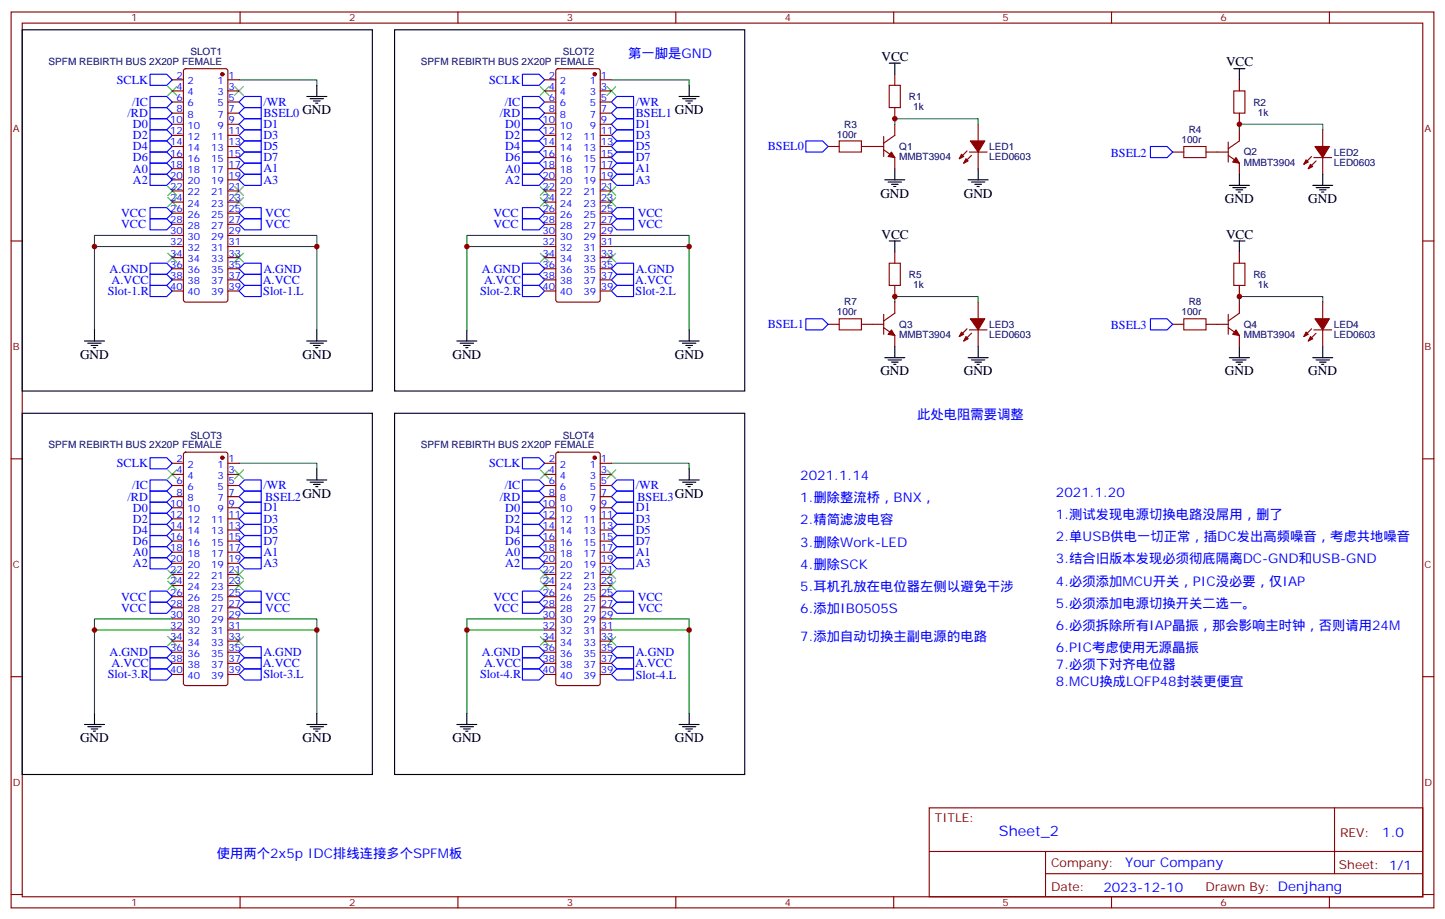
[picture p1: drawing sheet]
<svg xmlns="http://www.w3.org/2000/svg" width="459mm" height="292mm" viewBox="0 0 459 292" stroke-linecap="round" stroke-linejoin="round" font-family="sans-serif">
<g fill="none" stroke="#870000" stroke-width=".35">
<path d="M3.5 3.8h451.6v284.3h-451.6zM7.1 7.3h444.5v277.3h-444.5zM76.2 3.8v3.5M145.3 3.8v3.5M214.5 3.8v3.5M283.6 3.8v3.5M352.8 3.8v3.5M421.9 3.8v3.5M54.7 25.3h3.5M54.7 28.9h3.5M54.7 32.4h3.5M54.7 35.9h3.5"/>
<path d="M54.7 39.4h3.5M58.4 22l.5-.2h12.7l.5 .2 .2 .5v72.7l-.2 .5-.5 .2h-12.7l-.5-.2-.2-.5v-72.7zM72.3 25.3h3.5M72.3 28.9h3.5M72.3 32.4h3.5M72.3 35.9h3.5M72.3 39.4h3.5M172.9 25.3h3.5M172.9 28.9h3.5M172.9 32.4h3.5M172.9 35.9h3.5M172.9 39.4h3.5"/>
<path d="M176.6 22l.5-.2h12.7l.5 .2 .2 .5v72.7l-.2 .5-.5 .2h-12.7l-.5-.2-.2-.5v-72.7zM190.5 25.3h3.5M190.5 28.9h3.5M190.5 32.4h3.5M190.5 35.9h3.5M190.5 39.4h3.5M284 23.6v3.5M284 34.1v3.6M284 39.4v3.6l-3.5 2.4M310.4 39.4v5.3M393.3 25.3v3.6M393.3 35.9v3.5"/>
<path d="M54.7 43h3.5M54.7 46.5h3.5M54.7 50h3.5M54.7 53.6h3.5M54.7 57.1h3.5M72.3 43h3.5M72.3 46.5h3.5M72.3 50h3.5M72.3 53.6h3.5M72.3 57.1h3.5M172.9 43h3.5M172.9 46.5h3.5"/>
<path d="M172.9 50h3.5M172.9 53.6h3.5M172.9 57.1h3.5M190.5 43h3.5M190.5 46.5h3.5M190.5 50h3.5M190.5 53.6h3.5M190.5 57.1h3.5M262.8 46.5h3.5M273.4 46.5h7.1M280.5 47.6l3.5 2.4v3.6M280.5 43.3v6.4"/>
<path d="M306.9 47.9l-2.5 2.5M307.6 48.3h5.7M308.3 49.3l-2.4 2.5M310.4 48.3v5.3M372.2 48.3h3.5M382.8 48.3h7M389.8 49.3l3.5 2.5v3.5M389.8 45.1v6.3M393.3 41.2v3.5l-3.5 2.5M416.3 49.7l-2.5 2.4M417 50h5.6M417.7 51.1l-2.5 2.5"/>
<path d="M419.8 41.2v5.3M419.8 50v5.3M3.5 76.5h3.6M54.7 78.2h3.5M54.7 74.7h3.5M54.7 71.2h3.5M54.7 67.7h3.5M54.7 64.1h3.5M54.7 60.6h3.5M72.3 78.2h3.5M72.3 74.7h3.5M72.3 71.2h3.5"/>
<path d="M72.3 67.7h3.5M72.3 64.1h3.5M72.3 60.6h3.5M172.9 78.2h3.5M172.9 74.7h3.5M172.9 71.2h3.5M172.9 67.7h3.5M172.9 64.1h3.5M172.9 60.6h3.5M190.5 78.2h3.5M190.5 74.7h3.5M190.5 71.2h3.5"/>
<path d="M190.5 67.7h3.5M190.5 64.1h3.5M190.5 60.6h3.5M451.6 76.5h3.5M54.7 92.4h3.5M54.7 88.8h3.5M54.7 85.3h3.5M54.7 81.8h3.5M72.3 92.4h3.5M72.3 88.8h3.5M72.3 85.3h3.5M72.3 81.8h3.5"/>
<path d="M172.9 92.4h3.5M172.9 88.8h3.5M172.9 85.3h3.5M172.9 81.8h3.5M190.5 92.4h3.5M190.5 88.8h3.5M190.5 85.3h3.5M190.5 81.8h3.5M280.5 99.8v6.3M284 80v3.5M284 90.6v3.5M284 95.9v3.5l-3.5 2.5"/>
<path d="M310.4 95.9v5.3M389.8 99.8v6.3M393.3 80v3.5M393.3 90.6v3.5M393.3 95.9v3.5l-3.5 2.5M419.8 95.9v5.3M262.8 102.9h3.5M273.4 102.9h7.1M280.5 104l3.5 2.5v3.5M306.9 104.4l-2.5 2.4M307.6 104.7h5.7M308.3 105.8l-2.4 2.4"/>
<path d="M310.4 104.7v5.3M372.2 102.9h3.5M382.8 102.9h7M389.8 104l3.5 2.5v3.5M416.3 104.4l-2.5 2.4M417 104.7h5.6M417.7 105.8l-2.5 2.4M419.8 104.7v5.3M3.5 145.6h3.6M54.7 147h3.5M54.7 150.6h3.5M54.7 154.1h3.5"/>
<path d="M54.7 157.6h3.5M58.4 143.7l.5-.2h12.7l.5 .2 .2 .5v72.7l-.2 .5-.5 .2h-12.7l-.5-.2-.2-.5v-72.7zM72.3 147h3.5M72.3 150.6h3.5M72.3 154.1h3.5M72.3 157.6h3.5M172.9 147h3.5M172.9 150.6h3.5M172.9 154.1h3.5M172.9 157.6h3.5M176.6 143.7l.5-.2h12.7l.5 .2 .2 .5v72.7l-.2 .5-.5 .2h-12.7l-.5-.2-.2-.5v-72.7zM190.5 147h3.5"/>
<path d="M190.5 150.6h3.5M190.5 154.1h3.5M190.5 157.6h3.5M451.6 145.6h3.5M54.7 161.1h3.5M54.7 164.7h3.5M54.7 168.2h3.5M54.7 171.7h3.5M54.7 175.3h3.5M54.7 178.8h3.5M72.3 161.1h3.5M72.3 164.7h3.5"/>
<path d="M72.3 168.2h3.5M72.3 171.7h3.5M72.3 175.3h3.5M72.3 178.8h3.5M172.9 161.1h3.5M172.9 164.7h3.5M172.9 168.2h3.5M172.9 171.7h3.5M172.9 175.3h3.5M172.9 178.8h3.5M190.5 161.1h3.5M190.5 164.7h3.5"/>
<path d="M190.5 168.2h3.5M190.5 171.7h3.5M190.5 175.3h3.5M190.5 178.8h3.5M54.7 200h3.5M54.7 196.4h3.5M54.7 192.9h3.5M54.7 189.4h3.5M54.7 185.8h3.5M54.7 182.3h3.5M72.3 200h3.5M72.3 196.4h3.5"/>
<path d="M72.3 192.9h3.5M72.3 189.4h3.5M72.3 185.8h3.5M72.3 182.3h3.5M172.9 200h3.5M172.9 196.4h3.5M172.9 192.9h3.5M172.9 189.4h3.5M172.9 185.8h3.5M172.9 182.3h3.5M190.5 200h3.5M190.5 196.4h3.5"/>
<path d="M190.5 192.9h3.5M190.5 189.4h3.5M190.5 185.8h3.5M190.5 182.3h3.5M3.5 214.8h3.6M54.7 214.1h3.5M54.7 210.5h3.5M54.7 207h3.5M54.7 203.5h3.5M72.3 214.1h3.5M72.3 210.5h3.5M72.3 207h3.5"/>
<path d="M72.3 203.5h3.5M172.9 214.1h3.5M172.9 210.5h3.5M172.9 207h3.5M172.9 203.5h3.5M190.5 214.1h3.5M190.5 210.5h3.5M190.5 207h3.5M190.5 203.5h3.5M451.6 214.8h3.5M294.9 256.4h156.7v28.2h-156.7zM423.5 256.4l.1 20.9"/>
<path d="M295 270.2h156.4M331.8 277.3h119.6M331.8 270.2v14.2M3.5 283.9h3.6M76.2 284.6v3.5M145.3 284.6v3.5M214.5 284.6v3.5M283.6 284.6v3.5M352.8 284.6v3.5M421.9 284.6v3.5M451.6 283.9h3.5"/>
</g>
<g fill="none" stroke="#00f" stroke-width=".35">
<path d="M47.6 37.7h5.3l1.8 1.7-1.8 1.8h-5.3zM47.6 34.1h5.3l1.8 1.8-1.8 1.8h-5.3zM47.6 30.6h5.3l1.8 1.8-1.8 1.7h-5.3zM47.6 23.6h5.3l1.8 1.7-1.8 1.8h-5.3zM77.6 37.7h5.3v3.5h-5.3l-1.8-1.8zM77.6 30.6h5.3v3.5h-5.3l-1.8-1.7zM77.6 34.1h5.3v3.6h-5.3l-1.8-1.8zM165.8 30.6h5.3l1.8 1.8-1.8 1.7h-5.3zM165.8 34.1h5.3l1.8 1.8-1.8 1.8h-5.3zM165.8 37.7h5.3l1.8 1.7-1.8 1.8h-5.3zM165.8 23.6h5.3l1.8 1.7-1.8 1.8h-5.3zM195.8 30.6h5.3v3.5h-5.3l-1.8-1.7z"/>
<path d="M195.8 37.7h5.3v3.5h-5.3l-1.8-1.8zM195.8 34.1h5.3v3.6h-5.3l-1.8-1.8zM47.6 55.3h5.3l1.8 1.8-1.8 1.7h-5.3zM47.6 51.8h5.3l1.8 1.8-1.8 1.7h-5.3zM47.6 48.3h5.3l1.8 1.7-1.8 1.8h-5.3zM47.6 44.7h5.3l1.8 1.8-1.8 1.8h-5.3zM47.6 41.2h5.3l1.8 1.8-1.8 1.7h-5.3zM77.6 55.3h5.3v3.5h-5.3l-1.8-1.7zM77.6 51.8h5.3v3.5h-5.3l-1.8-1.7zM77.6 48.3h5.3v3.5h-5.3l-1.8-1.8zM77.6 44.7h5.3v3.6h-5.3l-1.8-1.8zM77.6 41.2h5.3v3.5h-5.3l-1.8-1.7z"/>
<path d="M165.8 41.2h5.3l1.8 1.8-1.8 1.7h-5.3zM165.8 44.7h5.3l1.8 1.8-1.8 1.8h-5.3zM165.8 48.3h5.3l1.8 1.7-1.8 1.8h-5.3zM165.8 51.8h5.3l1.8 1.8-1.8 1.7h-5.3zM165.8 55.3h5.3l1.8 1.8-1.8 1.7h-5.3zM195.8 41.2h5.3v3.5h-5.3l-1.8-1.7zM195.8 44.7h5.3v3.6h-5.3l-1.8-1.8zM195.8 48.3h5.3v3.5h-5.3l-1.8-1.8zM195.8 51.8h5.3v3.5h-5.3l-1.8-1.7zM195.8 55.3h5.3v3.5h-5.3l-1.8-1.7zM255.8 44.7h5.3l1.7 1.8-1.7 1.8h-5.3zM365.1 46.5h5.3l1.8 1.8-1.8 1.7h-5.3z"/>
<path d="M47.6 69.4h5.3l1.8 1.8-1.8 1.8h-5.3zM47.6 65.9h5.3l1.8 1.8-1.8 1.7h-5.3zM77.6 69.4h5.3v3.6h-5.3l-1.8-1.8zM77.6 65.9h5.3v3.5h-5.3l-1.8-1.7zM165.8 65.9h5.3l1.8 1.8-1.8 1.7h-5.3zM165.8 69.4h5.3l1.8 1.8-1.8 1.8h-5.3zM195.8 65.9h5.3v3.5h-5.3l-1.8-1.7zM195.8 69.4h5.3v3.6h-5.3l-1.8-1.8zM47.6 90.6h5.3l1.8 1.8-1.8 1.7h-5.3zM47.6 87.1h5.3l1.8 1.7-1.8 1.8h-5.3zM47.6 83.5h5.3l1.8 1.8-1.8 1.8h-5.3zM75.8 92.4l1.8-1.8h5.3v3.5h-5.3z"/>
<path d="M75.8 88.8l1.8-1.7h5.3v3.5h-5.3zM77.6 83.5h5.3v3.6h-5.3l-1.8-1.8zM165.8 90.6h5.3l1.8 1.8-1.8 1.7h-5.3zM165.8 87.1h5.3l1.8 1.7-1.8 1.8h-5.3zM165.8 83.5h5.3l1.8 1.8-1.8 1.8h-5.3zM194 92.4l1.8-1.8h5.3v3.5h-5.3zM194 88.8l1.8-1.7h5.3v3.5h-5.3zM195.8 83.5h5.3v3.6h-5.3l-1.8-1.8zM255.8 101.2h5.3l1.7 1.7-1.7 1.8h-5.3zM365.1 101.2h5.3l1.8 1.7-1.8 1.8h-5.3zM47.6 152.3h5.3l1.8 1.8-1.8 1.8h-5.3zM47.6 155.9h5.3l1.8 1.7-1.8 1.8h-5.3z"/>
<path d="M47.6 159.4h5.3l1.8 1.7-1.8 1.8h-5.3zM47.6 145.3h5.3l1.8 1.7-1.8 1.8h-5.3zM75.8 157.6l1.8-1.7h5.3v3.5h-5.3zM77.6 152.3h5.3v3.6h-5.3l-1.8-1.8zM77.6 159.4h5.3v3.5h-5.3l-1.8-1.8zM165.8 159.4h5.3l1.8 1.7-1.8 1.8h-5.3zM165.8 155.9h5.3l1.8 1.7-1.8 1.8h-5.3zM165.8 152.3h5.3l1.8 1.8-1.8 1.8h-5.3zM165.8 145.3h5.3l1.8 1.7-1.8 1.8h-5.3zM194 157.6l1.8-1.7h5.3v3.5h-5.3zM195.8 159.4h5.3v3.5h-5.3l-1.8-1.8zM195.8 152.3h5.3v3.6h-5.3l-1.8-1.8z"/>
<path d="M47.6 162.9h5.3l1.8 1.8-1.8 1.7h-5.3zM47.6 166.4h5.3l1.8 1.8-1.8 1.8h-5.3zM47.6 170h5.3l1.8 1.7-1.8 1.8h-5.3zM47.6 173.5h5.3l1.8 1.8-1.8 1.7h-5.3zM47.6 177h5.3l1.8 1.8-1.8 1.8h-5.3zM77.6 162.9h5.3v3.5h-5.3l-1.8-1.7zM77.6 166.4h5.3v3.6h-5.3l-1.8-1.8zM77.6 170h5.3v3.5h-5.3l-1.8-1.8zM77.6 173.5h5.3v3.5h-5.3l-1.8-1.7zM77.6 177h5.3v3.6h-5.3l-1.8-1.8zM165.8 177h5.3l1.8 1.8-1.8 1.8h-5.3zM165.8 173.5h5.3l1.8 1.8-1.8 1.7h-5.3z"/>
<path d="M165.8 170h5.3l1.8 1.7-1.8 1.8h-5.3zM165.8 166.4h5.3l1.8 1.8-1.8 1.8h-5.3zM165.8 162.9h5.3l1.8 1.8-1.8 1.7h-5.3zM194 168.2l1.8-1.8h5.3v3.6h-5.3zM195.8 177h5.3v3.6h-5.3l-1.8-1.8zM195.8 173.5h5.3v3.5h-5.3l-1.8-1.7zM195.8 170h5.3v3.5h-5.3l-1.8-1.8zM195.8 162.9h5.3v3.5h-5.3l-1.8-1.7zM47.6 187.6h5.3l1.8 1.8-1.8 1.7h-5.3zM47.6 191.1h5.3l1.8 1.8-1.8 1.8h-5.3zM77.6 187.6h5.3v3.5h-5.3l-1.8-1.7zM77.6 191.1h5.3v3.6h-5.3l-1.8-1.8z"/>
<path d="M165.8 191.1h5.3l1.8 1.8-1.8 1.8h-5.3zM165.8 187.6h5.3l1.8 1.8-1.8 1.7h-5.3zM195.8 191.1h5.3v3.6h-5.3l-1.8-1.8zM195.8 187.6h5.3v3.5h-5.3l-1.8-1.7zM47.6 208.8h5.3l1.8 1.7-1.8 1.8h-5.3zM47.6 212.3h5.3l1.8 1.8-1.8 1.7h-5.3zM47.6 205.2h5.3l1.8 1.8-1.8 1.8h-5.3zM75.8 210.5l1.8-1.7h5.3v3.5h-5.3zM77.6 212.3h5.3v3.5h-5.3l-1.8-1.7zM77.6 205.2h5.3v3.6h-5.3l-1.8-1.8zM165.8 208.8h5.3l1.8 1.7-1.8 1.8h-5.3zM165.8 212.3h5.3l1.8 1.8-1.8 1.7h-5.3z"/>
<path d="M165.8 205.2h5.3l1.8 1.8-1.8 1.8h-5.3zM194 210.5l1.8-1.7h5.3v3.5h-5.3zM194 214.1l1.8-1.8h5.3v3.5h-5.3zM195.8 205.2h5.3v3.6h-5.3l-1.8-1.8z"/>
</g>
<g fill="none" stroke="#3c3" stroke-width=".35">
<path d="M53.3 27.4l2.8 2.9M56.1 27.4l-2.8 2.9M74.4 27.4l2.9 2.9M77.3 27.4l-2.9 2.9M171.4 27.4l2.9 2.9M174.3 27.4l-2.9 2.9M192.6 27.4l2.8 2.9M195.4 27.4l-2.8 2.9M53.3 59.2l2.8 2.8M56.1 59.2l-2.8 2.8M74.4 59.2l2.9 2.8M77.3 59.2l-2.9 2.8"/>
<path d="M171.4 59.2l2.9 2.8M174.3 59.2l-2.9 2.8M192.6 59.2l2.8 2.8M195.4 59.2l-2.8 2.8M53.3 62.7l2.8 2.8M56.1 62.7l-2.8 2.8M74.4 62.7l2.9 2.8M77.3 62.7l-2.9 2.8M171.4 62.7l2.9 2.8M174.3 62.7l-2.9 2.8M192.6 62.7l2.8 2.8M195.4 62.7l-2.8 2.8"/>
<path d="M53.3 80.4l2.8 2.8M56.1 80.4l-2.8 2.8M74.4 80.4l2.9 2.8M77.3 80.4l-2.9 2.8M171.4 80.4l2.9 2.8M174.3 80.4l-2.9 2.8M192.6 80.4l2.8 2.8M195.4 80.4l-2.8 2.8M53.3 149.2l2.8 2.8M56.1 149.2l-2.8 2.8M74.4 149.2l2.9 2.8M77.3 149.2l-2.9 2.8"/>
<path d="M171.4 149.2l2.9 2.8M174.3 149.2l-2.9 2.8M192.6 149.2l2.8 2.8M195.4 149.2l-2.8 2.8M53.3 180.9l2.8 2.8M53.3 184.4l2.8 2.9M56.1 180.9l-2.8 2.8M56.1 184.4l-2.8 2.9M74.4 180.9l2.9 2.8M74.4 184.4l2.9 2.9M77.3 180.9l-2.9 2.8M77.3 184.4l-2.9 2.9"/>
<path d="M171.4 184.4l2.9 2.9M171.4 180.9l2.9 2.8M174.3 184.4l-2.9 2.9M174.3 180.9l-2.9 2.8M192.6 184.4l2.8 2.9M192.6 180.9l2.8 2.8M195.4 184.4l-2.8 2.9M195.4 180.9l-2.8 2.8M53.3 202.1l2.8 2.8M56.1 202.1l-2.8 2.8M74.4 202.1l2.9 2.8M77.3 202.1l-2.9 2.8"/>
<path d="M171.4 202.1l2.9 2.8M174.3 202.1l-2.9 2.8M192.6 202.1l2.8 2.8M195.4 202.1l-2.8 2.8"/>
</g>
<g fill="none" stroke="#000" stroke-width=".35">
<path d="M7.1 9.5h111.1v114.6h-111.1zM125.2 9.5h111.2v114.6h-111.2zM97.4 30.6h6.3M98.4 31.3h4.3M99.5 32h2.1M100.2 32.7h.7M100.5 27.1v3.5M215.5 30.6h6.4M216.6 31.3h4.2M217.7 32h2.1M218.4 32.7h.7M218.7 27.1v3.5"/>
<path d="M282.2 20h3.6M284 20v3.6M391.6 21.8h3.5M393.3 21.8v3.5M280.8 57.1h6.4M281.9 57.8h4.2M282.9 58.5h2.1M283.6 59.2h.7M284 53.6v3.5M307.3 57.1h6.3M308.3 57.8h4.3M309.4 58.5h2.1"/>
<path d="M310.1 59.2h.7M310.4 53.6v3.5M390.2 58.8h6.3M391.2 59.5h4.3M393.3 55.3v3.5M416.6 58.8h6.4M417.7 59.5h4.2M419.8 55.3v3.5M282.2 76.5h3.6M284 76.5v3.5M391.6 76.5h3.5M392.3 60.3h2.1"/>
<path d="M393 61h.7M393.3 76.5v3.5M418.7 60.3h2.2M419.5 61h.7M26.8 108.2h6.4M27.9 108.9h4.2M28.9 109.6h2.1M29.6 110.3h.7M30 104.7v3.5M97.4 108.2h6.3M98.4 108.9h4.3M99.5 109.6h2.1"/>
<path d="M100.2 110.3h.7M100.5 104.7v3.5M145 108.2h6.3M146 108.9h4.3M147.1 109.6h2.1M147.8 110.3h.7M148.2 104.7v3.5M215.5 108.2h6.4M216.6 108.9h4.2M217.7 109.6h2.1M218.4 110.3h.7M218.7 104.7v3.5"/>
<path d="M280.8 113.5h6.4M281.9 114.2h4.2M282.9 114.9h2.1M283.6 115.6h.7M284 110v3.5M307.3 113.5h6.3M308.3 114.2h4.3M309.4 114.9h2.1M310.1 115.6h.7M310.4 110v3.5M390.2 113.5h6.3M391.2 114.2h4.3"/>
<path d="M392.3 114.9h2.1M393 115.6h.7M393.3 110v3.5M416.6 113.5h6.4M417.7 114.2h4.2M418.7 114.9h2.2M419.5 115.6h.7M419.8 110v3.5M7.1 131.2h111.1v114.6h-111.1zM125.2 131.2h111.2v114.6h-111.2zM97.4 152.3h6.3M98.4 153h4.3"/>
<path d="M99.5 153.7h2.1M100.2 154.4h.7M100.5 148.8v3.5M215.5 152.3h6.4M216.6 153h4.2M217.7 153.7h2.1M218.4 154.4h.7M218.7 148.8v3.5M26.8 229.9h6.4M27.9 230.6h4.2M28.9 231.4h2.1M29.6 232.1h.7"/>
<path d="M30 226.4v3.5M97.4 229.9h6.3M98.4 230.6h4.3M99.5 231.4h2.1M100.2 232.1h.7M100.5 226.4v3.5M145 229.9h6.3M146 230.6h4.3M147.1 231.4h2.1M147.8 232.1h.7M148.2 226.4v3.5M215.5 229.9h6.4"/>
<path d="M216.6 230.6h4.2M217.7 231.4h2.1M218.4 232.1h.7M218.7 226.4v3.5"/>
</g>
<g fill="none" stroke="#008700" stroke-width=".35">
<path d="M75.8 25.3h24.7v1.8M194 25.3h24.7v1.8M284 39.4v-1.7h26.4v1.7M393.3 41.2v-1.8h26.5v1.8M30 78.2h24.7M54.7 74.7h-24.7v30M75.8 74.7h24.7v30M75.8 78.2h24.7M148.2 78.2h24.7M172.9 74.7h-24.7v30M194 78.2h24.7M194 74.7h24.7v30"/>
<path d="M284 95.9v-1.8h26.4v1.8M393.3 95.9v-1.8h26.5v1.8M75.8 147h24.7v1.8M194 147h24.7v1.8M30 200h24.7M54.7 196.4h-24.7v30M75.8 200h24.7M75.8 196.4h24.7v30M148.2 200h24.7M172.9 196.4h-24.7v30M194 196.4h24.7v30M194 200h24.7"/>
</g>
<g fill="#870000" stroke="#870000" stroke-width=".35">
<path d="M392.3 104.7l1 1.8-2.1-.4z"/>
<path d="M417.3 101.2h4.6l-2.1 3.5z"/>
<path d="M414.5 105.4l.7 .7-1.4 .7z"/>
<path d="M415.9 106.8l.7 .7-1.4 .7z"/>
<path d="M417.3 46.5h4.6l-2.1 3.5z"/>
<path d="M414.5 50.7l.7 .7-1.4 .7z"/>
<path d="M415.9 52.1l.7 .7-1.4 .8z"/>
<path d="M392.3 50l1 1.8-2.1-.4z"/>
<path d="M308 101.2h4.6l-2.2 3.5z"/>
<path d="M305.2 105.4l.7 .7-1.5 .7z"/>
<path d="M306.6 106.8l.7 .7-1.4 .7z"/>
<path d="M282.9 104.7l1.1 1.8-2.1-.4z"/>
<path d="M282.9 48.3l1.1 1.7-2.1-.3z"/>
<path d="M308 44.7h4.6l-2.2 3.6z"/>
<path d="M305.2 49l.7 .7-1.5 .7z"/>
<path d="M306.6 50.4l.7 .7-1.4 .7z"/>
<circle cx="70.6" cy="23.6" r=".53"/>
<circle cx="188.7" cy="23.6" r=".53"/>
<circle cx="70.6" cy="145.3" r=".53"/>
<circle cx="188.7" cy="145.3" r=".53"/>
</g>
<path d="M282.2 27.1h3.6v7h-3.6zM391.6 28.9h3.5v7h-3.5zM266.3 44.7h7.1v3.6h-7.1zM375.7 46.5h7.1v3.5h-7.1zM282.2 83.5h3.6v7.1h-3.6zM391.6 83.5h3.5v7.1h-3.5zM266.3 101.2h7.1v3.5h-7.1zM375.7 101.2h7.1v3.5h-7.1z" fill="none" stroke="#a10000" stroke-width=".35"/>
<g fill="#c00">
<circle cx="148.2" cy="78.2" r=".88"/>
<circle cx="218.7" cy="78.2" r=".88"/>
<circle cx="100.5" cy="78.2" r=".88"/>
<circle cx="30" cy="78.2" r=".88"/>
<circle cx="30" cy="200" r=".88"/>
<circle cx="100.5" cy="200" r=".88"/>
<circle cx="218.7" cy="200" r=".88"/>
<circle cx="148.2" cy="200" r=".88"/>
<circle cx="393.3" cy="94.1" r=".88"/>
<circle cx="393.3" cy="39.4" r=".88"/>
<circle cx="284" cy="94.1" r=".88"/>
<circle cx="284" cy="37.7" r=".88"/>
</g>
<text font-size="4.6" fill="#00f" x="317" y="265.4">Sheet_2</text>
<g font-size="4.2" fill="#00f">
<text x="199.3" y="18.3">第一脚是GND</text>
<text x="291" y="132.9">此处电阻需要调整</text>
<text x="254" y="152.3">2021.1.14</text>
<text x="254" y="159.4">1.删除整流桥，BNX，</text>
<text x="335.1" y="157.6">2021.1.20</text>
<text x="254" y="166.4">2.精简滤波电容</text>
<text x="335.1" y="164.7">1.测试发现电源切换电路没屌用，删了</text>
<text x="254" y="173.5">3.删除Work-LED</text>
<text x="335.1" y="171.7">2.单USB供电一切正常，插DC发出高频噪音，考虑共地噪音</text>
<text x="335.1" y="178.8">3.结合旧版本发现必须彻底隔离DC-GND和USB-GND</text>
<text x="254" y="180.6">4.删除SCK</text>
<text x="335.1" y="185.8">4.必须添加MCU开关，PIC没必要，仅IAP</text>
<text x="254" y="187.6">5.耳机孔放在电位器左侧以避免干涉</text>
<text x="254" y="194.7">6.添加IB0505S</text>
<text x="335.1" y="192.9">5.必须添加电源切换开关二选一。</text>
<text x="254" y="203.5">7.添加自动切换主副电源的电路</text>
<text x="335.1" y="200">6.必须拆除所有IAP晶振，那会影响主时钟，否则请用24M</text>
<text x="335.1" y="207">6.PIC考虑使用无源晶振</text>
<text x="335.1" y="212.3">7.必须下对齐电位器</text>
<text x="335.1" y="217.6">8.MCU换成LQFP48封装更便宜</text>
<text x="438.7" y="265.7">1.0</text>
<text x="68.8" y="272.3">使用两个2x5p IDC排线连接多个SPFM板</text>
<text x="357.1" y="275.2">Your Company</text>
<text x="350.2" y="283">2023-12-10</text>
</g>
<g font-size="4.2">
<text x="279.8" y="19.3">VCC</text>
<text x="389.1" y="21.1">VCC</text>
<text x="279.4" y="62.7">GND</text>
<text x="305.9" y="62.7">GND</text>
<text x="388.8" y="64.5">GND</text>
<text x="415.2" y="64.5">GND</text>
<text x="279.8" y="75.8">VCC</text>
<text x="389.1" y="75.8">VCC</text>
<text x="25.4" y="113.9">GND</text>
<text x="96" y="113.9">GND</text>
<text x="143.6" y="113.9">GND</text>
<text x="214.2" y="113.9">GND</text>
<text x="279.4" y="119.2">GND</text>
<text x="305.9" y="119.2">GND</text>
<text x="388.8" y="119.2">GND</text>
<text x="415.2" y="119.2">GND</text>
<text x="25.4" y="235.6">GND</text>
<text x="96" y="235.6">GND</text>
<text x="143.6" y="235.6">GND</text>
<text x="214.2" y="235.6">GND</text>
</g>
<g font-size="3.9" fill="#00f">
<text x="37.1" y="26.6">SCLK</text>
<text x="155.2" y="26.6">SCLK</text>
<text x="42" y="33.6">/IC</text>
<text x="83.6" y="33.6">/WR</text>
<text x="160.2" y="33.6">/IC</text>
<text x="201.8" y="33.6">/WR</text>
<text x="40.5" y="37.2">/RD</text>
<text x="42.2" y="40.7">D0</text>
<text x="83.6" y="40.6">D1</text>
<text x="83.6" y="37.2">BSEL0 GND</text>
<text x="158.7" y="37.2">/RD</text>
<text x="160.4" y="40.7">D0</text>
<text x="201.8" y="40.6">D1</text>
<text x="201.8" y="37.2">BSEL1 GND</text>
<text x="42.2" y="47.7">D4</text>
<text x="42.2" y="44.1">D2</text>
<text x="83.6" y="47.7">D5</text>
<text x="83.6" y="44.1">D3</text>
<text x="160.4" y="44.1">D2</text>
<text x="160.4" y="47.7">D4</text>
<text x="201.8" y="44.1">D3</text>
<text x="201.8" y="47.7">D5</text>
<text x="243.7" y="47.7">BSEL0</text>
<text x="42.2" y="51.2">D6</text>
<text x="83.6" y="51.2">D7</text>
<text x="160.4" y="51.2">D6</text>
<text x="201.8" y="51.2">D7</text>
<text x="352.5" y="49.8">BSEL2</text>
<text x="42.2" y="58.2">A2</text>
<text x="42.2" y="54.8">A0</text>
<text x="83.6" y="58.2">A3</text>
<text x="83.6" y="54.7">A1</text>
<text x="160.4" y="54.8">A0</text>
<text x="160.4" y="58.2">A2</text>
<text x="201.8" y="54.7">A1</text>
<text x="201.8" y="58.2">A3</text>
<text x="38.4" y="68.9">VCC</text>
<text x="84.2" y="68.9">VCC</text>
<text x="156.6" y="68.9">VCC</text>
<text x="202.4" y="68.9">VCC</text>
<text x="38.4" y="72.5">VCC</text>
<text x="84.2" y="72.5">VCC</text>
<text x="156.6" y="72.5">VCC</text>
<text x="202.4" y="72.5">VCC</text>
<text x="34.8" y="86.6">A.GND</text>
<text x="83.6" y="86.6">A.GND</text>
<text x="153" y="86.6">A.GND</text>
<text x="201.8" y="86.6">A.GND</text>
<text x="34.2" y="93.7">Slot-1.R</text>
<text x="35.4" y="90.1">A.VCC</text>
<text x="83.4" y="90.1">A.VCC</text>
<text x="83.6" y="93.7">Slot-1.L</text>
<text x="152.4" y="93.7">Slot-2.R</text>
<text x="153.6" y="90.1">A.VCC</text>
<text x="201.6" y="90.1">A.VCC</text>
<text x="201.7" y="93.7">Slot-2.L</text>
<text x="243.7" y="104.2">BSEL1</text>
<text x="352.5" y="104.5">BSEL3</text>
<text x="37.1" y="148.3">SCLK</text>
<text x="155.2" y="148.3">SCLK</text>
<text x="42" y="155.3">/IC</text>
<text x="83.6" y="155.3">/WR</text>
<text x="160.2" y="155.3">/IC</text>
<text x="201.8" y="155.3">/WR</text>
<text x="40.5" y="158.9">/RD</text>
<text x="84.1" y="158.9">BSEL2GND</text>
<text x="158.7" y="158.9">/RD</text>
<text x="202.3" y="158.9">BSEL3GND</text>
<text x="42.2" y="162.4">D0</text>
<text x="42.2" y="165.8">D2</text>
<text x="83.6" y="162.3">D1</text>
<text x="83.6" y="165.8">D3</text>
<text x="160.4" y="165.8">D2</text>
<text x="160.4" y="162.4">D0</text>
<text x="201.8" y="165.8">D3</text>
<text x="201.8" y="162.3">D1</text>
<text x="42.2" y="169.4">D4</text>
<text x="42.2" y="172.9">D6</text>
<text x="83.6" y="169.4">D5</text>
<text x="83.6" y="172.9">D7</text>
<text x="160.4" y="172.9">D6</text>
<text x="160.4" y="169.4">D4</text>
<text x="201.8" y="172.9">D7</text>
<text x="201.8" y="169.4">D5</text>
<text x="42.2" y="176.5">A0</text>
<text x="42.2" y="180">A2</text>
<text x="83.6" y="176.4">A1</text>
<text x="83.6" y="180">A3</text>
<text x="160.4" y="180">A2</text>
<text x="160.4" y="176.5">A0</text>
<text x="201.8" y="180">A3</text>
<text x="201.8" y="176.4">A1</text>
<text x="38.4" y="190.6">VCC</text>
<text x="84.2" y="190.6">VCC</text>
<text x="156.6" y="190.6">VCC</text>
<text x="202.4" y="190.6">VCC</text>
<text x="38.4" y="194.2">VCC</text>
<text x="84.2" y="194.2">VCC</text>
<text x="156.6" y="194.2">VCC</text>
<text x="202.4" y="194.2">VCC</text>
<text x="34.8" y="208.3">A.GND</text>
<text x="83.6" y="208.3">A.GND</text>
<text x="153" y="208.3">A.GND</text>
<text x="201.8" y="208.3">A.GND</text>
<text x="34.2" y="215.3">Slot-3.R</text>
<text x="35.4" y="211.8">A.VCC</text>
<text x="83.4" y="211.8">A.VCC</text>
<text x="83.6" y="215.3">Slot-3.L</text>
<text x="152.4" y="215.3">Slot-4.R</text>
<text x="153.6" y="211.8">A.VCC</text>
<text x="201.6" y="211.8">A.VCC</text>
<text x="201.8" y="215.4">Slot-4.L</text>
</g>
<g font-size="3.9" fill="#800">
<text x="296.7" y="261">TITLE:</text>
<text x="425.3" y="265.7">REV:</text>
<text x="333.6" y="275.2">Company:</text>
<text x="425" y="275.8">Sheet: 1/1</text>
<text x="333.6" y="282.9">Date:</text>
<text x="382.6" y="282.9">Drawn By: Denjhang</text>
</g>
<g font-size="3.2" fill="#800">
<text x="41.6" y="6.8">1</text>
<text x="110.8" y="6.8">2</text>
<text x="179.9" y="6.8">3</text>
<text x="249.1" y="6.8">4</text>
<text x="318.2" y="6.8">5</text>
<text x="387.3" y="6.8">6</text>
<text x="4.1" y="41.9">A</text>
<text x="452.1" y="41.9">A</text>
<text x="4.1" y="111.1">B</text>
<text x="452.1" y="111.1">B</text>
<text x="4.1" y="180.2">C</text>
<text x="452.1" y="180.2">C</text>
<text x="4.1" y="249.3">D</text>
<text x="452.1" y="249.3">D</text>
<text x="41.6" y="287.6">1</text>
<text x="110.8" y="287.6">2</text>
<text x="179.9" y="287.6">3</text>
<text x="249.1" y="287.6">4</text>
<text x="318.2" y="287.6">5</text>
<text x="387.3" y="287.6">6</text>
</g>
<g font-size="3.2" fill="#000080">
<text x="60.4" y="17.5">SLOT1</text>
<text x="178.6" y="17.5">SLOT2</text>
<text x="15.4" y="20.5">SPFM REBIRTH BUS 2X20P FEMALE</text>
<text x="133.6" y="20.5">SPFM REBIRTH BUS 2X20P FEMALE</text>
<text x="288.4" y="31.8">R1</text>
<text x="289.9" y="34.9">1k</text>
<text x="397.8" y="33.5">R2</text>
<text x="267.9" y="40.5">R3</text>
<text x="399.2" y="36.7">1k</text>
<text x="265.6" y="43.7">100r</text>
<text x="285.4" y="47.6">Q1</text>
<text x="314" y="47.6">LED1</text>
<text x="375" y="45.4">100r</text>
<text x="377.3" y="42.3">R4</text>
<text x="285.4" y="50.9">MMBT3904</text>
<text x="314" y="50.8">LED0603</text>
<text x="394.8" y="52.7">MMBT3904</text>
<text x="394.8" y="49.4">Q2</text>
<text x="423.3" y="52.6">LED0603</text>
<text x="423.3" y="49.4">LED2</text>
<text x="288.4" y="88.2">R5</text>
<text x="397.8" y="88.2">R6</text>
<text x="289.9" y="91.4">1k</text>
<text x="399.2" y="91.4">1k</text>
<text x="265.6" y="100.1">100r</text>
<text x="267.9" y="96.9">R7</text>
<text x="375" y="100.1">100r</text>
<text x="377.3" y="96.9">R8</text>
<text x="285.4" y="107.4">MMBT3904</text>
<text x="285.4" y="104">Q3</text>
<text x="314" y="107.3">LED0603</text>
<text x="314" y="104.1">LED3</text>
<text x="394.8" y="107.4">MMBT3904</text>
<text x="394.8" y="104">Q4</text>
<text x="423.3" y="107.3">LED0603</text>
<text x="423.3" y="104.1">LED4</text>
<text x="15.4" y="142.2">SPFM REBIRTH BUS 2X20P FEMALE</text>
<text x="60.4" y="139.2">SLOT3</text>
<text x="133.6" y="142.2">SPFM REBIRTH BUS 2X20P FEMALE</text>
<text x="178.6" y="139.2">SLOT4</text>
</g>
<g font-size="3.2" fill="#00f">
<text x="56" y="28.5">4</text>
<text x="56" y="25">2</text>
<text x="59.5" y="26.7">2</text>
<text x="69" y="26.7">1</text>
<text x="72.5" y="25">1</text>
<text x="72.5" y="28.5">3</text>
<text x="174.2" y="28.5">4</text>
<text x="174.2" y="25">2</text>
<text x="177.7" y="26.7">2</text>
<text x="187.2" y="26.7">1</text>
<text x="190.7" y="25">1</text>
<text x="190.7" y="28.5">3</text>
<text x="56" y="35.6">8</text>
<text x="56" y="32">6</text>
<text x="59.5" y="33.8">6</text>
<text x="59.5" y="30.3">4</text>
<text x="69" y="30.3">3</text>
<text x="69" y="33.8">5</text>
<text x="72.5" y="32">5</text>
<text x="72.5" y="35.6">7</text>
<text x="174.2" y="35.6">8</text>
<text x="174.2" y="32">6</text>
<text x="177.7" y="33.8">6</text>
<text x="177.7" y="30.3">4</text>
<text x="187.2" y="30.3">3</text>
<text x="187.2" y="33.8">5</text>
<text x="190.7" y="32">5</text>
<text x="190.7" y="35.6">7</text>
<text x="54" y="39.1">10</text>
<text x="59.5" y="40.9">10</text>
<text x="59.5" y="37.3">8</text>
<text x="69" y="37.3">7</text>
<text x="69" y="40.9">9</text>
<text x="72.5" y="39.1">9</text>
<text x="172.2" y="39.1">10</text>
<text x="177.7" y="40.9">10</text>
<text x="177.7" y="37.3">8</text>
<text x="187.2" y="37.3">7</text>
<text x="187.2" y="40.9">9</text>
<text x="190.7" y="39.1">9</text>
<text x="54" y="46.1">14</text>
<text x="54" y="42.6">12</text>
<text x="59.5" y="47.9">14</text>
<text x="59.5" y="44.4">12</text>
<text x="67" y="44.4">11</text>
<text x="67" y="47.9">13</text>
<text x="72.5" y="42.6">11</text>
<text x="72.5" y="46.1">13</text>
<text x="172.2" y="46.1">14</text>
<text x="172.2" y="42.6">12</text>
<text x="177.7" y="47.9">14</text>
<text x="177.7" y="44.4">12</text>
<text x="185.2" y="44.4">11</text>
<text x="185.2" y="47.9">13</text>
<text x="190.7" y="42.6">11</text>
<text x="190.7" y="46.1">13</text>
<text x="54" y="53.2">18</text>
<text x="54" y="49.7">16</text>
<text x="59.5" y="51.4">16</text>
<text x="67" y="51.4">15</text>
<text x="72.5" y="49.7">15</text>
<text x="72.5" y="53.2">17</text>
<text x="172.2" y="53.2">18</text>
<text x="172.2" y="49.7">16</text>
<text x="177.7" y="51.4">16</text>
<text x="185.2" y="51.4">15</text>
<text x="190.7" y="49.7">15</text>
<text x="190.7" y="53.2">17</text>
<text x="54" y="56.7">20</text>
<text x="59.5" y="58.5">20</text>
<text x="59.5" y="55">18</text>
<text x="67" y="55">17</text>
<text x="67" y="58.5">19</text>
<text x="72.5" y="56.7">19</text>
<text x="172.2" y="56.7">20</text>
<text x="177.7" y="58.5">20</text>
<text x="177.7" y="55">18</text>
<text x="185.2" y="55">17</text>
<text x="185.2" y="58.5">19</text>
<text x="190.7" y="56.7">19</text>
<text x="54" y="63.8">24</text>
<text x="54" y="60.3">22</text>
<text x="59.5" y="65.5">24</text>
<text x="59.5" y="62">22</text>
<text x="67" y="62">21</text>
<text x="67" y="65.5">23</text>
<text x="72.5" y="60.3">21</text>
<text x="72.5" y="63.8">23</text>
<text x="172.2" y="63.8">24</text>
<text x="172.2" y="60.3">22</text>
<text x="177.7" y="65.5">24</text>
<text x="177.7" y="62">22</text>
<text x="185.2" y="62">21</text>
<text x="185.2" y="65.5">23</text>
<text x="190.7" y="60.3">21</text>
<text x="190.7" y="63.8">23</text>
<text x="54" y="70.8">28</text>
<text x="54" y="67.3">26</text>
<text x="59.5" y="69.1">26</text>
<text x="67" y="69.1">25</text>
<text x="72.5" y="67.3">25</text>
<text x="72.5" y="70.8">27</text>
<text x="172.2" y="70.8">28</text>
<text x="172.2" y="67.3">26</text>
<text x="177.7" y="69.1">26</text>
<text x="185.2" y="69.1">25</text>
<text x="190.7" y="67.3">25</text>
<text x="190.7" y="70.8">27</text>
<text x="54" y="77.9">32</text>
<text x="54" y="74.4">30</text>
<text x="59.5" y="76.1">30</text>
<text x="59.5" y="72.6">28</text>
<text x="67" y="72.6">27</text>
<text x="67" y="76.1">29</text>
<text x="72.5" y="74.4">29</text>
<text x="72.5" y="77.9">31</text>
<text x="172.2" y="77.9">32</text>
<text x="172.2" y="74.4">30</text>
<text x="177.7" y="76.1">30</text>
<text x="177.7" y="72.6">28</text>
<text x="185.2" y="72.6">27</text>
<text x="185.2" y="76.1">29</text>
<text x="190.7" y="74.4">29</text>
<text x="190.7" y="77.9">31</text>
<text x="54" y="81.4">34</text>
<text x="59.5" y="83.2">34</text>
<text x="59.5" y="79.7">32</text>
<text x="67" y="79.7">31</text>
<text x="67" y="83.2">33</text>
<text x="72.5" y="81.4">33</text>
<text x="172.2" y="81.4">34</text>
<text x="177.7" y="83.2">34</text>
<text x="177.7" y="79.7">32</text>
<text x="185.2" y="79.7">31</text>
<text x="185.2" y="83.2">33</text>
<text x="190.7" y="81.4">33</text>
<text x="54" y="88.5">38</text>
<text x="54" y="84.9">36</text>
<text x="59.5" y="86.7">36</text>
<text x="67" y="86.7">35</text>
<text x="72.5" y="84.9">35</text>
<text x="72.5" y="88.5">37</text>
<text x="172.2" y="88.5">38</text>
<text x="172.2" y="84.9">36</text>
<text x="177.7" y="86.7">36</text>
<text x="185.2" y="86.7">35</text>
<text x="190.7" y="84.9">35</text>
<text x="190.7" y="88.5">37</text>
<text x="54" y="92">40</text>
<text x="59.5" y="93.8">40</text>
<text x="59.5" y="90.2">38</text>
<text x="67" y="90.2">37</text>
<text x="67" y="93.8">39</text>
<text x="72.5" y="92">39</text>
<text x="172.2" y="92">40</text>
<text x="177.7" y="93.8">40</text>
<text x="177.7" y="90.2">38</text>
<text x="185.2" y="90.2">37</text>
<text x="185.2" y="93.8">39</text>
<text x="190.7" y="92">39</text>
<text x="56" y="146.7">2</text>
<text x="59.5" y="148.4">2</text>
<text x="69" y="148.4">1</text>
<text x="72.5" y="146.7">1</text>
<text x="174.2" y="146.7">2</text>
<text x="177.7" y="148.4">2</text>
<text x="187.2" y="148.4">1</text>
<text x="190.7" y="146.7">1</text>
<text x="56" y="153.7">6</text>
<text x="56" y="150.2">4</text>
<text x="59.5" y="155.5">6</text>
<text x="59.5" y="152">4</text>
<text x="69" y="152">3</text>
<text x="69" y="155.5">5</text>
<text x="72.5" y="150.2">3</text>
<text x="72.5" y="153.7">5</text>
<text x="174.2" y="153.7">6</text>
<text x="174.2" y="150.2">4</text>
<text x="177.7" y="155.5">6</text>
<text x="177.7" y="152">4</text>
<text x="187.2" y="152">3</text>
<text x="187.2" y="155.5">5</text>
<text x="190.7" y="150.2">3</text>
<text x="190.7" y="153.7">5</text>
<text x="54" y="160.8">10</text>
<text x="56" y="157.3">8</text>
<text x="59.5" y="159">8</text>
<text x="69" y="159">7</text>
<text x="72.5" y="157.3">7</text>
<text x="72.5" y="160.8">9</text>
<text x="172.2" y="160.8">10</text>
<text x="174.2" y="157.3">8</text>
<text x="177.7" y="159">8</text>
<text x="187.2" y="159">7</text>
<text x="190.7" y="157.3">7</text>
<text x="190.7" y="160.8">9</text>
<text x="54" y="167.9">14</text>
<text x="54" y="164.3">12</text>
<text x="59.5" y="166.1">12</text>
<text x="59.5" y="162.6">10</text>
<text x="67" y="166.1">11</text>
<text x="69" y="162.6">9</text>
<text x="72.5" y="164.3">11</text>
<text x="72.5" y="167.9">13</text>
<text x="172.2" y="167.9">14</text>
<text x="172.2" y="164.3">12</text>
<text x="177.7" y="166.1">12</text>
<text x="177.7" y="162.6">10</text>
<text x="185.2" y="166.1">11</text>
<text x="187.2" y="162.6">9</text>
<text x="190.7" y="164.3">11</text>
<text x="190.7" y="167.9">13</text>
<text x="54" y="171.4">16</text>
<text x="59.5" y="173.1">16</text>
<text x="59.5" y="169.6">14</text>
<text x="67" y="169.6">13</text>
<text x="67" y="173.1">15</text>
<text x="72.5" y="171.4">15</text>
<text x="172.2" y="171.4">16</text>
<text x="177.7" y="173.1">16</text>
<text x="177.7" y="169.6">14</text>
<text x="185.2" y="169.6">13</text>
<text x="185.2" y="173.1">15</text>
<text x="190.7" y="171.4">15</text>
<text x="54" y="178.4">20</text>
<text x="54" y="174.9">18</text>
<text x="59.5" y="176.7">18</text>
<text x="67" y="176.7">17</text>
<text x="72.5" y="174.9">17</text>
<text x="72.5" y="178.4">19</text>
<text x="172.2" y="178.4">20</text>
<text x="172.2" y="174.9">18</text>
<text x="177.7" y="176.7">18</text>
<text x="185.2" y="176.7">17</text>
<text x="190.7" y="174.9">17</text>
<text x="190.7" y="178.4">19</text>
<text x="54" y="185.5">24</text>
<text x="54" y="182">22</text>
<text x="59.5" y="183.7">22</text>
<text x="59.5" y="180.2">20</text>
<text x="67" y="180.2">19</text>
<text x="67" y="183.7">21</text>
<text x="72.5" y="182">21</text>
<text x="72.5" y="185.5">23</text>
<text x="172.2" y="185.5">24</text>
<text x="172.2" y="182">22</text>
<text x="177.7" y="183.7">22</text>
<text x="177.7" y="180.2">20</text>
<text x="185.2" y="180.2">19</text>
<text x="185.2" y="183.7">21</text>
<text x="190.7" y="182">21</text>
<text x="190.7" y="185.5">23</text>
<text x="54" y="189">26</text>
<text x="59.5" y="190.8">26</text>
<text x="59.5" y="187.3">24</text>
<text x="67" y="187.3">23</text>
<text x="67" y="190.8">25</text>
<text x="72.5" y="189">25</text>
<text x="172.2" y="189">26</text>
<text x="177.7" y="190.8">26</text>
<text x="177.7" y="187.3">24</text>
<text x="185.2" y="187.3">23</text>
<text x="185.2" y="190.8">25</text>
<text x="190.7" y="189">25</text>
<text x="54" y="196.1">30</text>
<text x="54" y="192.5">28</text>
<text x="59.5" y="197.8">30</text>
<text x="59.5" y="194.3">28</text>
<text x="67" y="194.3">27</text>
<text x="67" y="197.8">29</text>
<text x="72.5" y="192.5">27</text>
<text x="72.5" y="196.1">29</text>
<text x="172.2" y="196.1">30</text>
<text x="172.2" y="192.5">28</text>
<text x="177.7" y="197.8">30</text>
<text x="177.7" y="194.3">28</text>
<text x="185.2" y="194.3">27</text>
<text x="185.2" y="197.8">29</text>
<text x="190.7" y="192.5">27</text>
<text x="190.7" y="196.1">29</text>
<text x="54" y="203.1">34</text>
<text x="54" y="199.6">32</text>
<text x="59.5" y="201.4">32</text>
<text x="67" y="201.4">31</text>
<text x="72.5" y="199.6">31</text>
<text x="72.5" y="203.1">33</text>
<text x="172.2" y="203.1">34</text>
<text x="172.2" y="199.6">32</text>
<text x="177.7" y="201.4">32</text>
<text x="185.2" y="201.4">31</text>
<text x="190.7" y="199.6">31</text>
<text x="190.7" y="203.1">33</text>
<text x="54" y="206.7">36</text>
<text x="59.5" y="208.4">36</text>
<text x="59.5" y="204.9">34</text>
<text x="67" y="204.9">33</text>
<text x="67" y="208.4">35</text>
<text x="72.5" y="206.7">35</text>
<text x="172.2" y="206.7">36</text>
<text x="177.7" y="208.4">36</text>
<text x="177.7" y="204.9">34</text>
<text x="185.2" y="204.9">33</text>
<text x="185.2" y="208.4">35</text>
<text x="190.7" y="206.7">35</text>
<text x="54" y="213.7">40</text>
<text x="54" y="210.2">38</text>
<text x="59.5" y="215.5">40</text>
<text x="59.5" y="211.9">38</text>
<text x="67" y="211.9">37</text>
<text x="67" y="215.5">39</text>
<text x="72.5" y="210.2">37</text>
<text x="72.5" y="213.7">39</text>
<text x="172.2" y="213.7">40</text>
<text x="172.2" y="210.2">38</text>
<text x="177.7" y="215.5">40</text>
<text x="177.7" y="211.9">38</text>
<text x="185.2" y="211.9">37</text>
<text x="185.2" y="215.5">39</text>
<text x="190.7" y="210.2">37</text>
<text x="190.7" y="213.7">39</text>
</g>
</svg>
